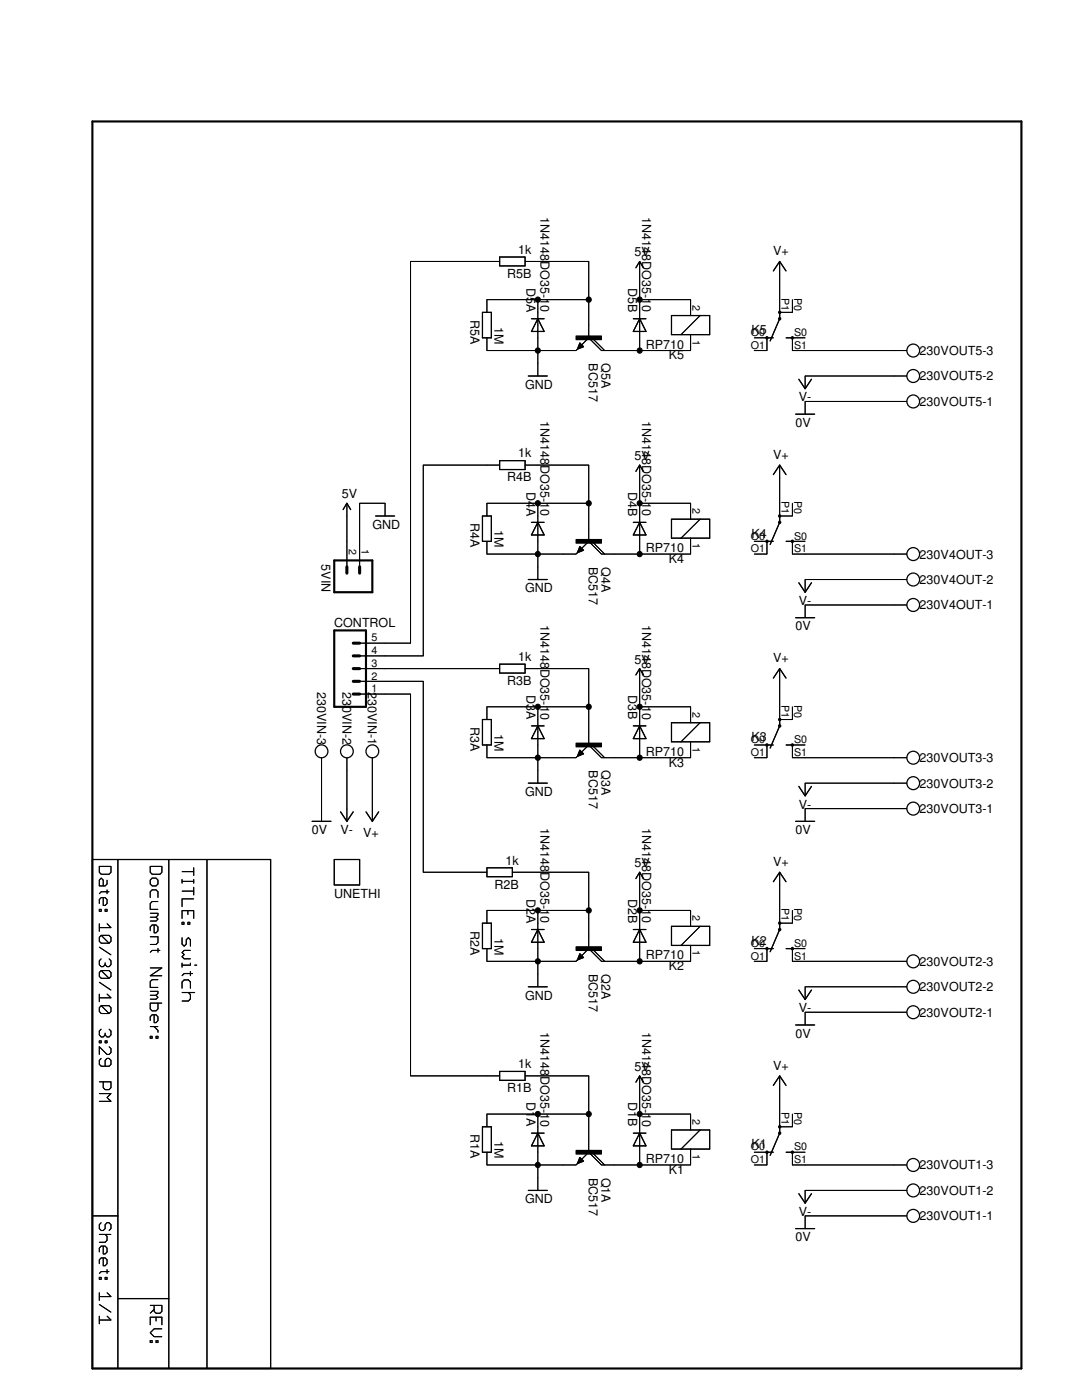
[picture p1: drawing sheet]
<svg xmlns="http://www.w3.org/2000/svg" width="216mm" height="279mm" viewBox="0 0 216 279" stroke-linecap="round" stroke-linejoin="round" font-family="sans-serif">
<g fill="#000">
<path d="M99.7 51.3v1.8zM104.8 51.3v1.8zM127.6 52.2l-.7 1.2zM127.6 52.2l.8 1.2zM155.6 52.2l-1.3 1.9zM155.6 52.2l1.2 1.9zM96.3 62.3h1.7zM96.3 67.4h1.7zM106 63.6h1.3zM107.3 63.6l-1.3 2.5zM107.3 63.6h1.3zM107.3 63.6l1.3 2.5z"/>
<path d="M115.2 69.7l-.3 .3zM115.7 68.4l-.5 1.3zM115.4 69.5l-.2 .2zM115.4 69.5l.8-.3zM115.7 68.4l.8 .8zM115.7 68.7l-.3 .8zM115.7 68.9l.3 .3zM115.7 68.7l.5 .5zM115.2 69.7l1.3-.5zM115.4 69.5l2.1-2.1zM117.5 67.4l2.5 2.6zM118.1 67.4l2.6 2.6z"/>
<path d="M126.4 63.6h1.2zM127.6 63.6l-1.2 2.5zM127.6 63.6h1.3zM127.6 63.6l1.3 2.5zM134 66.8h1.9zM135.9 66.8h1.9zM137.8 62.3v.7zM137.8 66.8v.6zM139.7 63l-3.8 3.8zM137.8 63h1.9zM139.7 63h1.9zM153 67.4h1.3z"/>
<path d="M155.6 62.3v1.3zM155.6 63.6l-1.9 4.5zM156.8 67.4h1.3zM159.4 75.7l1.3 1.9zM161.9 75.7l-1.2 1.9zM99.7 91.9v1.8zM104.8 91.9v1.8zM127.6 92.8l-.7 1.3zM127.6 92.8l.8 1.3zM155.6 92.8l-1.3 1.9zM155.6 92.8l1.2 1.9zM69.2 113.1v1.3z"/>
<path d="M69.2 100.4l-.7 1.3zM69.2 100.4l.8 1.3zM71.8 113.1v1.3zM96.3 103h1.7zM96.3 108h1.7zM106 104.2h1.3zM107.3 104.2l-1.3 2.6zM107.3 104.2h1.3zM107.3 104.2l1.3 2.6zM115.2 110.3l-.3 .3zM115.7 109.1l-.5 1.2zM115.4 110.1l-.2 .2z"/>
<path d="M115.4 110.1l.8-.3zM115.7 109.1l.8 .7zM115.7 109.3l-.3 .8zM115.7 109.6l.3 .2zM115.7 109.3l.5 .5zM115.2 110.3l1.3-.5zM117.5 108l-2.1 2.1zM117.5 108l2.5 2.6zM118.1 108l2.6 2.6zM126.4 104.2h1.2zM127.6 104.2l-1.2 2.6zM127.6 104.2h1.3z"/>
<path d="M127.6 104.2l1.3 2.6zM134 107.4h1.9zM135.9 107.4h1.9zM137.8 103v.6zM137.8 107.4v.6zM135.9 107.4l3.8-3.8zM137.8 103.6h1.9zM139.7 103.6h1.9zM153 108h1.3zM155.6 103v1.2zM155.6 104.2l-1.9 4.5zM156.8 108h1.3z"/>
<path d="M159.4 116.3l1.3 1.9zM161.9 116.3l-1.2 1.9zM70.5 133.4h1.3zM70.5 136h1.3zM70.5 138.5h1.3zM70.5 128.4h1.3zM70.5 130.9h1.3zM99.7 132.5v1.8zM104.8 132.5v1.8zM127.6 133.4l-.7 1.3zM127.6 133.4l.8 1.3zM155.6 133.4l-1.3 1.9z"/>
<path d="M155.6 133.4l1.2 1.9zM96.3 143.6h1.7zM96.3 148.7h1.7zM106 144.9h1.3zM107.3 144.9l-1.3 2.5zM107.3 144.9h1.3zM107.3 144.9l1.3 2.5zM115.2 151l-.3 .2zM115.7 149.7l-.5 1.3zM115.4 150.7l-.2 .3zM115.4 150.7l.8-.2zM115.7 149.7l.8 .8z"/>
<path d="M115.7 149.9l-.3 .8zM115.7 150.2l.3 .3zM115.7 149.9l.5 .6zM115.2 151l1.3-.5zM115.4 150.7l2.1-2zM117.5 148.7l2.5 2.5zM118.1 148.7l2.6 2.5zM126.4 144.9h1.2zM127.6 144.9l-1.2 2.5zM127.6 144.9h1.3zM127.6 144.9l1.3 2.5zM134 148h1.9z"/>
<path d="M135.9 148h1.9zM137.8 143.6v.6zM137.8 148v.7zM139.7 144.2l-3.8 3.8zM137.8 144.2h1.9zM139.7 144.2h1.9zM153 148.7h1.3zM155.6 143.6v1.3zM155.6 144.9l-1.9 4.4zM156.8 148.7h1.3zM159.4 156.9l1.3 1.9zM161.9 156.9l-1.2 1.9z"/>
<path d="M19.8 172.9v1.2zM19.8 174.1l.4 .4zM19.8 175.6v1.2zM20.2 175.2l-.4 .4zM20.2 179.1l-.4 .4zM20.2 174.5h1.6zM20.2 175.2l.4 .4zM20.2 178l-.4 .4zM20.2 179.1h.8zM20.6 175.6v1.2zM19.8 176.8h1.2zM21 179.1l.4 .4z"/>
<path d="M21.4 175.6v.8zM21 176.8l.4-.4zM21.4 177.6v.8zM21.4 179.5v.8zM22.1 174.1l-.3 .4zM20.2 178h1.6zM22.1 172.9v1.2zM30 172.9v1.2zM30 174.1l.4 .4zM30 175.6v.8zM30 176.4l.4 .4zM30 178v1.1z"/>
<path d="M30.4 174.5h1.5zM30.4 176.8h.7zM30.4 175.2l-.4 .4zM30.4 177.6l-.4 .4zM30.4 179.9l-.4 .4zM31.1 176.8l.4-.4zM30.4 175.2h.7zM30.4 177.6h.7zM31.5 175.6v.8zM31.1 175.2l.4 .4zM31.5 178v1.1zM31.1 177.6l.4 .4z"/>
<path d="M30.4 179.9h1.1zM32.3 174.1l-.4 .4zM32.3 172.9v1.2zM36.3 175.5v.8zM36.3 179.4v1.6zM38.7 173.2v1.5zM38.7 175.5v.8zM38.7 177.1v1.5zM67.9 162l1.3 1.9zM70.5 162l-1.3 1.9zM73 162l1.3 1.9zM75.6 162l-1.3 1.9z"/>
<path d="M97.2 173.2v1.8zM102.2 173.2v1.8zM127.6 174.1l-.7 1.2zM127.6 174.1l.8 1.2zM155.6 174.1l-1.3 1.9zM155.6 174.1l1.2 1.9zM19.8 179.5v.8zM19.8 181.5v.4zM19.8 181.5h.4zM19.8 184.3v1.6zM19.8 187.1v.8zM20.2 186.7l-.4 .4z"/>
<path d="M19.8 189l2.3 1.6zM19.8 191.8v.7zM20.2 191.3l-.4 .5zM19.8 194.1v.8zM19.8 194.1l.4-.4zM19.8 196l2.3 1.6zM19.8 198.4v1.5zM20.2 181.5v.4zM19.8 181.9h.4zM20.2 186.7h1.6zM19.8 187.9l.4 .3zM20.2 186.7l1.6 1.5z"/>
<path d="M19.8 192.5l.4 .4zM20.2 193.7h1.6zM19.8 194.9l.4 .3zM20.2 193.7l1.6 1.5zM20.6 179.1v1.6zM20.2 192.9h.4zM20.6 180.7h.4zM21 181.5v.4zM21 181.5h.4zM21 192.1v.4zM21 192.5l-.4 .4zM21 180.7l.4-.4z"/>
<path d="M21.4 181.5v.4zM21 181.9h.4zM21.4 184.3l.7 .8zM21 192.5l.4 .4zM21.4 198.4l.7 .7zM21.8 186.7l.3 .4zM20.2 188.2h1.6zM21.8 191.3l.3 .5zM21.4 192.9h.4zM21.8 193.7l.3 .4zM20.2 195.2h1.6zM22.1 187.1v.8z"/>
<path d="M22.1 187.9l-.3 .3zM22.1 191.8v.7zM22.1 192.5l-.3 .4zM22.1 194.1v.8zM22.1 194.9l-.3 .3zM30 180.3v1.2zM30 181.5h1.5zM30 182.3h1.5zM30 185v.8zM30.4 184.6l-.4 .4zM30 186.9h1.5zM30 195.9v1.2z"/>
<path d="M30 197.1h1.5zM30 197.8h1.5zM30.4 184.6h.7zM30.4 189.7l-.4 .4zM30 195.9l.4-.4zM30.8 184.6v1.6zM30 183.1h1.1zM31.1 183.1l.4 .3zM30 183.8h1.1zM31.1 184.6l.4 .4zM30.8 186.2h.3zM30 188.5h1.1z"/>
<path d="M30 198.6h1.1zM31.1 198.6l.4 .4zM30 199.4h1.1zM31.5 182.3v.3zM31.5 182.6l-.4 .5zM31.5 183.4l-.4 .4zM31.5 185v.8zM31.5 185.8l-.4 .4zM31.5 186.9v1.2zM31.1 188.5l.4-.4zM31.5 189.3v.8zM30.4 195.5h1.1z"/>
<path d="M31.5 197.8v.4zM31.1 198.6l.4-.4zM31.1 199.4l.4-.4zM30.4 189.7h1.5zM30 194.7l2.3-1.5zM36.3 181.7v1.6zM36.3 184.1v.4zM36.3 184.1h.4zM36.3 187.1v1.3zM36.3 188.4l.4 .4zM36.3 190.1l.4 .4zM36.3 190.9l.4 .4z"/>
<path d="M36.3 192.2v.8zM36.3 196v1.2zM36.7 184.1v.4zM36.3 184.5h.4zM36.7 188.8l.5-.4zM36.3 190.1l.4-.4zM36.3 190.9l.4-.4zM36.7 191.3h1.3zM36.3 194.7l.4-.4zM36.3 196l.4-.4zM37.2 187.6v.8zM37.2 187.6l.4-.5z"/>
<path d="M37.5 181.7v.8zM37.5 184.1v.4zM37.5 184.1h.4zM37.6 187.1l.4 .5zM36.7 195.6h.9zM37.6 198.1l.4 .4zM36.3 199.8h1.3zM37.9 184.1v.4zM37.5 184.5h.4zM38 187.6v1.2zM36.7 189.7h1.3zM38 192.2v.4z"/>
<path d="M36.3 192.6h1.7zM38 193.9v.8zM38 196v1.2zM37.6 195.6l.4 .4zM38 198.5v.8zM38 199.3l-.4 .5zM36.7 194.3h1.7zM38.7 181.7v1.6zM38.8 192.6h.5zM96.3 184.2h1.7zM96.3 189.3h1.7zM106 185.5h1.3z"/>
<path d="M107.3 185.5l-1.3 2.5zM107.3 185.5h1.3zM107.3 185.5l1.3 2.5zM115.2 191.6l-.3 .3zM115.7 190.3l-.5 1.3zM115.4 191.3l-.2 .3zM115.4 191.3l.8-.2zM115.7 190.3l.8 .8zM115.7 190.6l-.3 .7zM115.7 190.8l.3 .3zM115.7 190.6l.5 .5zM115.2 191.6l1.3-.5z"/>
<path d="M115.4 191.3l2.1-2zM117.5 189.3l2.5 2.6zM118.1 189.3l2.6 2.6zM126.4 185.5h1.2zM127.6 185.5l-1.2 2.5zM127.6 185.5h1.3zM127.6 185.5l1.3 2.5zM134 188.7h1.9zM135.9 188.7h1.9zM137.8 184.2v.7zM137.8 188.7v.6zM139.7 184.9l-3.8 3.8z"/>
<path d="M137.8 184.9h1.9zM139.7 184.9h1.9zM153 189.3h1.3zM155.6 184.2v1.3zM155.6 185.5l-1.9 4.5zM156.8 189.3h1.3zM159.4 197.6l1.3 1.9zM161.9 197.6l-1.2 1.9zM19.8 201.1v.8zM20.2 200.7l-.4 .4zM19.8 205.8v.7zM19.8 205.8l.4-.4z"/>
<path d="M19.8 207.7v.4zM19.8 207.7h.4zM19.8 208.9v1.5zM19.8 208.9l1.6 1.5zM19.8 211.6v.8zM19.8 212.4l.4 .4zM20.2 200.7h1.6zM19.8 201.9l.4 .4zM20.2 200.7l1.6 1.6zM19.8 206.5l.4 .4zM20.2 207.7v.4zM19.8 208.1h.4z"/>
<path d="M20.2 211.2l-.4 .4zM20.2 212.8h1.6zM20.2 206.9h.4zM20.6 215.9v1.2zM21 206.2v.3zM21 206.5l-.4 .4zM21 207.7v.4zM21 207.7h.4zM21 211.6v1.2zM20.6 217.1l.4 .4zM21 206.5l.4 .4zM21.4 207.7v.4z"/>
<path d="M21 208.1h.4zM21.4 210.4h.4zM21.4 211.2l-.4 .4zM21.4 219l.7 .8zM21.8 200.7l.3 .4zM20.2 202.3h1.6zM21.8 205.4l.3 .4zM21.4 206.9h.4zM22.1 210.1l-.3 .3zM21.8 212.8l.3-.4zM21.4 211.2h.4zM21 217.5h.8z"/>
<path d="M22.1 201.1v.8zM22.1 201.9l-.3 .4zM22.1 205.8v.7zM22.1 206.5l-.3 .4zM22.1 209.3v.8zM21.8 208.9l.3 .4zM22.1 211.6v.8zM21.8 211.2l.3 .4zM22.1 215.9v1.2zM22.1 217.1l-.3 .4zM22.1 218.3l-.7 .7zM30 200.2v1.2z"/>
<path d="M30 201.4l.4 .3zM30 202.9v.8zM30.4 202.5l-.4 .4zM30 204.9h1.5zM30 206.8v.4zM30 206.8h.4zM30.4 201.7h.7zM30.4 202.5h.7zM30.4 206.8v.4zM30 207.2h.4zM30.8 202.5v1.6zM30.8 204.9l.7 .8z"/>
<path d="M31.1 201.7l.4-.3zM31.1 202.5l.4 .4zM30.8 204.1h.3zM31.1 206.8v.4zM31.1 206.8h.4zM31.5 200.2v1.2zM31.5 202.9v.8zM31.5 203.7l-.4 .4zM31.5 205.7v.3zM31.5 206.8v.4zM31.1 207.2h.4zM99.7 213.8v1.8z"/>
<path d="M104.8 213.8v1.8zM127.6 214.7l-.7 1.3zM127.6 214.7l.8 1.3zM155.6 214.7l-1.3 1.9zM155.6 214.7l1.2 1.9zM96.3 224.9h1.7zM96.3 230h1.7zM106 226.1h1.3zM107.3 226.1l-1.3 2.6zM107.3 226.1h1.3zM107.3 226.1l1.3 2.6zM115.2 232.2l-.3 .3z"/>
<path d="M115.7 231l-.5 1.2zM115.4 232l-.2 .2zM115.4 232l.8-.3zM115.7 231l.8 .7zM115.7 231.2l-.3 .8zM115.7 231.5l.3 .2zM115.7 231.2l.5 .5zM115.2 232.2l1.3-.5zM115.4 232l2.1-2zM117.5 230l2.5 2.5zM118.1 230l2.6 2.5zM126.4 226.1h1.2z"/>
<path d="M127.6 226.1l-1.2 2.6zM127.6 226.1h1.3zM127.6 226.1l1.3 2.6zM134 229.3h1.9zM135.9 229.3h1.9zM137.8 224.9v.6zM137.8 229.3v.7zM139.7 225.5l-3.8 3.8zM137.8 225.5h1.9zM139.7 225.5h1.9zM153 230h1.3zM155.6 224.9v1.2z"/>
<path d="M155.6 226.1l-1.9 4.5zM156.8 230h1.3zM159.4 238.2l1.3 1.9zM19.8 244.4v.8zM20.2 244l-.4 .4zM19.8 249.1v.8zM20.2 248.7l-.4 .4zM19.8 251.4v.8zM19.8 251.4l.4-.4zM19.8 254.9v.4zM19.8 254.9h.4zM19.8 258v1.5z"/>
<path d="M19.8 245.2l.4 .4zM20.2 248.7h.8zM20.2 251h.8zM20.2 253.8l-.4 .3zM20.2 254.9v.4zM19.8 255.3h.4zM20.2 245.6h.4zM20.6 248.7v1.6zM20.6 251v1.6zM21 244.4v.8zM20.6 245.6l.4-.4zM21 246.4l.4 .3z"/>
<path d="M19.8 247.9h1.2zM21 248.7l.4 .4zM20.6 250.3h.4zM21 251l.4 .4zM20.6 252.6h.4zM21 254.9v.4zM21 254.9h.4zM21.4 244l-.4 .4zM21.4 246.7v.8zM21.4 247.5l-.4 .4zM21.4 249.1v.8zM21 250.3l.4-.4z"/>
<path d="M21.4 251.4v.8zM21.4 252.2l-.4 .4zM21.4 253.4v.7zM21.4 254.9v.4zM21 255.3h.4zM21.4 258l.7 .8zM21.8 245.6l.3-.4zM21.4 244h.4zM20.2 253.8h1.6zM22.1 244.4v.8zM21.8 244l.3 .4zM161.9 238.2l-1.2 1.9z"/>
<path d="M19.8 260.3l2.3 1.6zM19.8 262.7v1.5zM21.4 262.7l.7 .7zM30 262.9v1.5zM30 266l.8 .8zM30 267.5v.4zM30 267.5h.4zM30.4 267.5v.4zM30 267.9h.4zM30.8 260.5v1.2zM30 262.1l.8-.8zM30 266l.8-.8z"/>
<path d="M30.8 266.8h1.5zM30.8 261.7l.3 .4zM31.1 262.9v.8zM31.1 267.5v.4zM31.1 267.5h.4zM31.5 267.5v.4zM31.1 267.9h.4zM31.1 262.1h.8zM32.3 260.5v1.2zM31.9 262.1l.4-.4zM32.3 262.9v1.5zM30.8 265.2h1.5z"/>
<path d="M114.9 67h5.1v.8h-5.1z" fill-rule="evenodd"/>
<path d="M114.9 107.7h5.1v.7h-5.1z" fill-rule="evenodd"/>
<path d="M114.9 148.3h5.1v.8h-5.1z" fill-rule="evenodd"/>
<path d="M114.9 188.9h5.1v.8h-5.1z" fill-rule="evenodd"/>
<path d="M114.9 229.6h5.1v.7h-5.1z" fill-rule="evenodd"/>
<circle cx="107.3" cy="59.8" r=".52"/>
<circle cx="117.5" cy="59.8" r=".52"/>
<circle cx="127.6" cy="59.8" r=".52"/>
<circle cx="107.3" cy="70" r=".52"/>
<circle cx="127.6" cy="70" r=".52"/>
<circle cx="107.3" cy="110.6" r=".52"/>
<circle cx="107.3" cy="100.4" r=".52"/>
<circle cx="117.5" cy="100.4" r=".52"/>
<circle cx="127.6" cy="110.6" r=".52"/>
<circle cx="127.6" cy="100.4" r=".52"/>
<circle cx="107.3" cy="141.1" r=".52"/>
<circle cx="107.3" cy="151.2" r=".52"/>
<circle cx="117.5" cy="141.1" r=".52"/>
<circle cx="127.6" cy="141.1" r=".52"/>
<circle cx="127.6" cy="151.2" r=".52"/>
<circle cx="107.3" cy="181.7" r=".52"/>
<circle cx="107.3" cy="191.9" r=".52"/>
<circle cx="117.5" cy="181.7" r=".52"/>
<circle cx="127.6" cy="181.7" r=".52"/>
<circle cx="127.6" cy="191.9" r=".52"/>
<circle cx="107.3" cy="222.3" r=".52"/>
<circle cx="107.3" cy="232.5" r=".52"/>
<circle cx="117.5" cy="222.3" r=".52"/>
<circle cx="127.6" cy="222.3" r=".52"/>
<circle cx="127.6" cy="232.5" r=".52"/>
</g>
<g fill="none" stroke="#000" stroke-width=".25">
<path d="M99.7 51.3h5.1v1.8h-5.1zM126.9 53.4l.7-1.2 .8 1.2M154.3 54.1l1.3-1.9 1.2 1.9M96.3 62.3h1.7v5.1h-1.7zM105.4 75h3.8M106 63.6h2.6M107.3 63.6l1.3 2.5h-2.6zM115.7 68.7l.5 .5-.8 .3zM115.7 68.9l.3 .3M126.4 63.6h2.5M127.6 63.6l1.3 2.5h-2.5zM134 63h7.6v3.8h-7.6z"/>
<path d="M153 67.4h1.3M155.6 62.3v1.3l-1.9 4.5M156.8 67.4h1.3M159.4 75.7l1.3 1.9 1.2-1.9M99.7 91.9h5.1v1.8h-5.1zM126.9 94.1l.7-1.3 .8 1.3M154.3 94.7l1.3-1.9 1.2 1.9M158.8 82.7h3.8M68.5 101.7l.7-1.3 .8 1.3M74.9 103h3.8M96.3 103h1.7v5h-1.7zM105.4 115.7h3.8"/>
<path d="M106 104.2h2.6M107.3 104.2l1.3 2.6h-2.6zM115.7 109.3l.5 .5-.8 .3zM115.7 109.6l.3 .2M126.4 104.2h2.5M127.6 104.2l1.3 2.6h-2.5zM134 103.6h7.6v3.8h-7.6zM153 108h1.3M155.6 103v1.2l-1.9 4.5M156.8 108h1.3M159.4 116.3l1.3 1.9 1.2-1.9M99.7 132.5h5.1v1.8h-5.1z"/>
<path d="M126.9 134.7l.7-1.3 .8 1.3M154.3 135.3l1.3-1.9 1.2 1.9M158.8 123.3h3.8M96.3 143.6h1.7v5.1h-1.7zM105.4 156.3h3.8M106 144.9h2.6M107.3 144.9l1.3 2.5h-2.6zM115.7 149.9l.5 .6-.8 .2zM115.7 150.2l.3 .3M126.4 144.9h2.5M127.6 144.9l1.3 2.5h-2.5zM134 144.2h7.6v3.8h-7.6z"/>
<path d="M153 148.7h1.3M155.6 143.6v1.3l-1.9 4.4M156.8 148.7h1.3M159.4 156.9l1.3 1.9 1.2-1.9M18.4 171.5h35.6v101.6h-35.6zM23.5 171.5v101.6M33.7 171.5v101.6M41.3 171.5v101.6M62.3 163.9h3.8M66.7 171.5h5.1v5.1h-5.1zM67.9 162l1.3 1.9 1.3-1.9M73 162l1.3 1.9 1.3-1.9"/>
<path d="M97.2 173.2h5v1.8h-5zM126.9 175.3l.7-1.2 .8 1.2M154.3 176l1.3-1.9 1.2 1.9M158.8 163.9h3.8M96.3 184.2h1.7v5.1h-1.7zM105.4 196.9h3.8M106 185.5h2.6M107.3 185.5l1.3 2.5h-2.6zM115.7 190.6l.5 .5-.8 .2zM115.7 190.8l.3 .3M126.4 185.5h2.5M127.6 185.5l1.3 2.5h-2.5z"/>
<path d="M134 184.9h7.6v3.8h-7.6zM153 189.3h1.3M155.6 184.2v1.3l-1.9 4.5M156.8 189.3h1.3M159.4 197.6l1.3 1.9 1.2-1.9M99.7 213.8h5.1v1.8h-5.1zM126.9 216l.7-1.3 .8 1.3M154.3 216.6l1.3-1.9 1.2 1.9M158.8 204.6h3.8M96.3 224.9h1.7v5.1h-1.7zM105.4 237.6h3.8M106 226.1h2.6"/>
<path d="M107.3 226.1l1.3 2.6h-2.6zM115.7 231.2l.5 .5-.8 .3zM115.7 231.5l.3 .2M126.4 226.1h2.5M127.6 226.1l1.3 2.6h-2.5zM134 225.5h7.6v3.8h-7.6zM153 230h1.3M155.6 224.9v1.2l-1.9 4.5M156.8 230h1.3M159.4 238.2l1.3 1.9 1.2-1.9M18.4 242.7h5.1M23.5 259.2h10.2"/>
<path d="M158.8 245.2h3.8"/>
<circle cx="182.2" cy="75" r="1.28"/>
<circle cx="182.2" cy="70" r="1.28"/>
<circle cx="182.2" cy="80.1" r="1.28"/>
<circle cx="182.2" cy="115.7" r="1.28"/>
<circle cx="182.2" cy="110.6" r="1.28"/>
<circle cx="182.2" cy="120.7" r="1.28"/>
<circle cx="64.2" cy="149.9" r="1.28"/>
<circle cx="69.2" cy="149.9" r="1.28"/>
<circle cx="74.3" cy="149.9" r="1.28"/>
<circle cx="182.2" cy="156.3" r="1.28"/>
<circle cx="182.2" cy="151.2" r="1.28"/>
<circle cx="182.2" cy="161.4" r="1.28"/>
<circle cx="182.2" cy="191.9" r="1.28"/>
<circle cx="182.2" cy="196.9" r="1.28"/>
<circle cx="182.2" cy="202" r="1.28"/>
<circle cx="182.2" cy="237.6" r="1.28"/>
<circle cx="182.2" cy="232.5" r="1.28"/>
<circle cx="182.2" cy="242.7" r="1.28"/>
</g>
<g fill="none" stroke="#000" stroke-width=".2">
<path d="M18.4 24.2h185.4v248.9h-185.4zM99.7 51.3h5.1M99.7 53.1h5.1M99.7 52.2h-17.8v76.2h-10.1M104.8 52.2h12.7v15.2M107.3 59.8v15.2M117.5 59.8h-20.3v2.5M127.6 59.8h10.2v3.2h-3.8v3.8M127.6 52.2v17.8M155.6 52.2v10.1h2.5v-2.5M96.3 62.3v5.1M97.2 67.4v2.6h17.7l2.6-2.6"/>
<path d="M98 62.3v5.1M105.4 75h3.8M106 66.1h2.6M114.9 67h5.1v.8h-5.1zM115.7 68.4l.8 .8-1.3 .5zM118.1 67.4l2.6 2.6M126.4 66.1h2.5M139.7 63l-3.8 3.8M141.6 63v3.8h-3.8v3.2h-17.8l-2.5-2.6M150.5 67.4h2.5v2.6h-2.5M160.7 67.4h-2.6v2.6h22.9M181 75h-20.3v2.6"/>
<path d="M99.7 91.9h5.1M99.7 93.7h5.1M99.7 92.8h-15.2v38.1h-12.7M104.8 92.8h12.7v15.2M127.6 92.8v17.8M155.6 92.8v10.2h2.5v-2.6M158.8 82.7h3.8M181 80.1h-20.3v2.6M66.7 111.8h7.6v6.4h-7.6zM69.2 100.4v12.7M74.9 103h3.8M76.8 103v-2.6h-5v12.7"/>
<path d="M96.3 103v5M97.2 108v2.6h17.7l2.6-2.6M98 103v5M105.4 115.7h3.8M106 106.8h2.6M107.3 100.4v15.3M114.9 107.7h5.1v.7h-5.1zM115.7 109.1l.8 .7-1.3 .5zM117.5 100.4h-20.3v2.6M118.1 108l2.6 2.6M126.4 106.8h2.5M127.6 100.4h10.2v3.2h-3.8v3.8"/>
<path d="M139.7 103.6l-3.8 3.8M141.6 103.6v3.8h-3.8v3.2h-17.8l-2.5-2.6M150.5 108h2.5v2.6h-2.5M160.7 108h-2.6v2.6h22.9M181 115.7h-20.3v2.5M66.7 125.8h6.3v15.3h-6.3zM71.8 138.5h10.1v76.2h17.8M71.8 136h12.7v38.1h12.7M71.8 133.4h27.9M99.7 132.5h5.1M99.7 134.3h5.1M104.8 133.4h12.7v15.3"/>
<path d="M127.6 133.4v17.8M155.6 133.4v10.2h2.5v-2.5M158.8 123.3h3.8M181 120.7h-20.3v2.6M64.2 151.2v12.7M69.2 151.2v12.7M74.3 151.2v12.7M96.3 143.6v5.1M97.2 148.7v2.5h17.7l2.6-2.5M98 143.6v5.1M105.4 156.3h3.8M106 147.4h2.6"/>
<path d="M107.3 141.1v15.2M114.9 148.3h5.1v.8h-5.1zM115.7 149.7l.8 .8-1.3 .5zM117.5 141.1h-20.3v2.5M118.1 148.7l2.6 2.5M126.4 147.4h2.5M127.6 141.1h10.2v3.1h-3.8v3.8M139.7 144.2l-3.8 3.8M141.6 144.2v3.8h-3.8v3.2h-17.8l-2.5-2.5M150.5 148.7h2.5v2.5h-2.5M160.7 148.7h-2.6v2.5h22.9M181 156.3h-20.3v2.5"/>
<path d="M18.4 171.5h35.6v101.6M19.8 172.9h2.3M23.5 171.5v101.6M30 172.9h2.3M33.7 171.5v101.6M36.3 173.9h2.4M36.3 175.9h2.4M36.3 177.8h2.4M36.3 179.4h2.4M41.3 171.5v101.6M62.3 163.9h3.8M66.7 171.5h5.1v5.1h-5.1z"/>
<path d="M97.2 173.2h5M97.2 175h5M102.2 174.1h15.3v15.2M127.6 174.1v17.8M155.6 174.1v10.1h2.5v-2.5M158.8 163.9h3.8M181 161.4h-20.3v2.5M19.8 185.1h2.3M19.8 199.1h2.3M30 193.2h2.3M30 194.7h2.3M36.3 181.7h2.4"/>
<path d="M36.3 198.1h2.5M96.3 184.2v5.1M97.2 189.3v2.6h17.7l2.6-2.6M98 184.2v5.1M105.4 196.9h3.8M106 188h2.6M107.3 181.7v15.2M114.9 188.9h5.1v.8h-5.1zM115.7 190.3l.8 .8-1.3 .5zM117.5 181.7h-20.3v2.5M118.1 189.3l2.6 2.6M126.4 188h2.5"/>
<path d="M127.6 181.7h10.2v3.2h-3.8v3.8M139.7 184.9l-3.8 3.8M141.6 184.9v3.8h-3.8v3.2h-17.8l-2.5-2.6M150.5 189.3h2.5v2.6h-2.5M160.7 189.3h-2.6v2.6h22.9M181 196.9h-20.3v2.6M19.8 215.9h2.3M19.8 218.3h2.3M19.8 219.8h2.3M30 200.2h2.3M99.7 213.8h5.1M99.7 215.6h5.1"/>
<path d="M104.8 214.7h12.7v15.3M127.6 214.7v17.8M155.6 214.7v10.2h2.5v-2.6M158.8 204.6h3.8M181 202h-20.3v2.6M96.3 224.9v5.1M97.2 230v2.5h17.7l2.6-2.5M98 224.9v5.1M105.4 237.6h3.8M106 228.7h2.6M107.3 222.3v15.3M114.9 229.6h5.1v.7h-5.1z"/>
<path d="M115.7 231l.8 .7-1.3 .5zM117.5 222.3h-20.3v2.6M118.1 230l2.6 2.5M126.4 228.7h2.5M127.6 222.3h10.2v3.2h-3.8v3.8M139.7 225.5l-3.8 3.8M141.6 225.5v3.8h-3.8v3.2h-17.8l-2.5-2.5M150.5 230h2.5v2.5h-2.5M160.7 230h-2.6v2.5h22.9M181 237.6h-20.3v2.5M18.4 242.7h5.1M19.8 246.4h2.3"/>
<path d="M19.8 258.8h2.3M23.5 259.2h10.2M158.8 245.2h3.8M181 242.7h-20.3v2.5M19.8 263.4h2.3M30 260.5h2.3M30 262.9h2.3"/>
<circle cx="107.3" cy="59.8" r=".52"/>
<circle cx="117.5" cy="59.8" r=".52"/>
<circle cx="127.6" cy="59.8" r=".52"/>
<circle cx="107.3" cy="70" r=".52"/>
<circle cx="127.6" cy="70" r=".52"/>
<circle cx="107.3" cy="110.6" r=".52"/>
<circle cx="107.3" cy="100.4" r=".52"/>
<circle cx="117.5" cy="100.4" r=".52"/>
<circle cx="127.6" cy="110.6" r=".52"/>
<circle cx="127.6" cy="100.4" r=".52"/>
<circle cx="107.3" cy="141.1" r=".52"/>
<circle cx="107.3" cy="151.2" r=".52"/>
<circle cx="117.5" cy="141.1" r=".52"/>
<circle cx="127.6" cy="141.1" r=".52"/>
<circle cx="127.6" cy="151.2" r=".52"/>
<circle cx="107.3" cy="181.7" r=".52"/>
<circle cx="107.3" cy="191.9" r=".52"/>
<circle cx="117.5" cy="181.7" r=".52"/>
<circle cx="127.6" cy="181.7" r=".52"/>
<circle cx="127.6" cy="191.9" r=".52"/>
<circle cx="107.3" cy="222.3" r=".52"/>
<circle cx="107.3" cy="232.5" r=".52"/>
<circle cx="117.5" cy="222.3" r=".52"/>
<circle cx="127.6" cy="222.3" r=".52"/>
<circle cx="127.6" cy="232.5" r=".52"/>
</g>
<g fill="none" stroke="#000" stroke-width=".42">
<path d="M18.4 24.2h185.4v248.9h-185.4zM152.9 67.3h.2v.2h-.2zM155.5 62.2h.2v.2h-.2zM155.5 63.5h.2v.2h-.2zM158 67.3h.2v.2h-.2zM66.7 111.8h7.6v6.4h-7.6zM152.9 107.9h.2v.2h-.2zM155.5 102.9h.2v.2h-.2zM155.5 104.1h.2v.3h-.2zM158 107.9h.2v.2h-.2zM66.7 125.8h6.3v15.3h-6.3zM152.9 148.6h.2v.2h-.2z"/>
<path d="M155.5 143.5h.2v.2h-.2zM155.5 144.8h.2v.2h-.2zM158 148.6h.2v.2h-.2zM152.9 189.2h.2v.2h-.2zM155.5 184.1h.2v.2h-.2zM155.5 185.4h.2v.2h-.2zM158 189.2h.2v.2h-.2zM152.9 229.9h.2v.2h-.2zM155.5 224.8h.2v.2h-.2zM155.5 226h.2v.3h-.2zM158 229.9h.2v.2h-.2z"/>
</g>
<path d="M69.2 113.1v1.3M71.8 113.1v1.3M70.5 133.4h1.3M70.5 136h1.3M70.5 138.5h1.3M70.5 128.4h1.3M70.5 130.9h1.3" fill="none" stroke="#000" stroke-width=".61"/>
<g fill="none" stroke="#000" stroke-width=".21">
<path d="M19.8 172.9h2.3v1.2l-.3 .4h-1.6l-.4-.4zM20.6 179.1v1.6h.4l.4-.4v-.8l-.4-.4h-.8l-.4 .4v.8M21.4 175.6v.8l-.4 .4h-1.2v-1.2l.4-.4 .4 .4v1.2M21.4 177.6v.8M21.8 178h-1.6l-.4 .4M30 172.9h2.3v1.2l-.4 .4h-1.5l-.4-.4zM30 179.1v-1.1l.4-.4h.7l.4 .4v1.1M30.4 175.2h.7l.4 .4v.8l-.4 .4h-.7l-.4-.4v-.8zM31.5 179.9h-1.1l-.4 .4v1.2h1.5M36.3 173.9h2.4M36.3 175.5v.8M36.3 175.9h2.4"/>
<path d="M36.3 177.8h2.4M38.7 173.2v1.5M38.7 175.5v.8M38.7 177.1v1.5M38.7 179.4h-2.4v1.6M19.8 181.5h.4v.4h-.4zM19.8 184.3v1.6M19.8 198.4v1.5M19.8 189l2.3 1.6M19.8 196l2.3 1.6M20.2 186.7l-.4 .4v.8l.4 .3h1.6M20.2 191.3l-.4 .5v.7l.4 .4h.4l.4-.4"/>
<path d="M20.2 193.7l-.4 .4v.8l.4 .3h1.6M20.2 186.7h1.6l.3 .4v.8l-.3 .3M20.2 193.7h1.6l.3 .4v.8l-.3 .3M20.2 186.7l1.6 1.5M20.2 193.7l1.6 1.5M21 181.5h.4v.4h-.4zM21 192.1v.4M21.4 184.3l.7 .8h-2.3M21.4 198.4l.7 .7h-2.3M21.8 191.3l.3 .5v.7l-.3 .4h-.4l-.4-.4M30 182.3h1.5v.3l-.4 .5M30 186.9h1.5v1.2l-.4 .4h-1.1"/>
<path d="M30 197.8h1.5v.4l-.4 .4M30 183.1h1.1M30 193.2h2.3l-2.3 1.5h2.3M30 198.6h1.1M30.8 184.6v1.6h.3l.4-.4v-.8l-.4-.4h-.7l-.4 .4v.8M31.1 183.1l.4 .3-.4 .4h-1.1M31.1 198.6l.4 .4-.4 .4h-1.1M31.5 195.5h-1.1l-.4 .4v1.2h1.5M31.5 189.3v.8M31.9 189.7h-1.5l-.4 .4M36.3 183.3v-1.6h2.4v1.6M36.3 184.1h.4v.4h-.4z"/>
<path d="M37.5 181.7v.8M37.5 184.1h.4v.4h-.4zM19.8 207.7h.4v.4h-.4zM19.8 215.9h2.3v1.2l-.3 .4h-.8l-.4-.4v-1.2M19.8 218.3h2.3l-.7 .7 .7 .8h-2.3M20.2 200.7l-.4 .4v.8l.4 .4h1.6M20.2 205.4l-.4 .4v.7l.4 .4h.4l.4-.4M20.2 211.2l-.4 .4v.8l.4 .4h1.6l.3-.4v-.8l-.3-.4h-.4l-.4 .4v1.2M20.2 200.7h1.6l.3 .4v.8l-.3 .4M20.2 200.7l1.6 1.6M21 207.7h.4v.4h-.4zM21 206.2v.3"/>
<path d="M21.8 208.9l.3 .4v.8l-.3 .3h-.4l-1.6-1.5v1.5M21.8 205.4l.3 .4v.7l-.3 .4h-.4l-.4-.4M30 206.8h.4v.4h-.4zM30 204.9h1.5M30.8 202.5v1.6h.3l.4-.4v-.8l-.4-.4h-.7l-.4 .4v.8M30.8 204.9l.7 .8v.3M31.1 206.8h.4v.4h-.4zM31.5 200.2v1.2l-.4 .3h-.7l-.4-.3v-1.2h2.3M19.8 254.9h.4v.4h-.4zM19.8 258v1.5M19.8 246.4h2.3M20.2 244l-.4 .4v.8l.4 .4h.4l.4-.4v-.8l.4-.4h.4l.3 .4v.8l-.3 .4"/>
<path d="M20.6 248.7v1.6h.4l.4-.4v-.8l-.4-.4h-.8l-.4 .4v.8M20.6 251v1.6h.4l.4-.4v-.8l-.4-.4h-.8l-.4 .4v.8M21 246.4l.4 .3v.8l-.4 .4h-1.2M21 254.9h.4v.4h-.4zM21.4 253.4v.7M21.4 258l.7 .8h-2.3M21.8 253.8h-1.6l-.4 .3M19.8 262.7v1.5M19.8 260.3l2.3 1.6M21.4 262.7l.7 .7h-2.3M30 260.5h2.3v1.2l-.4 .4h-.8l-.3-.4v-1.2M30 264.4v-1.5h2.3v1.5"/>
<path d="M30 267.5h.4v.4h-.4zM30.8 261.3l-.8 .8M31.1 262.9v.8M31.1 267.5h.4v.4h-.4zM32.3 265.2h-1.5l-.8 .8 .8 .8h1.5"/>
</g>
<path d="M36.3 187.1v1.3l.4 .4 .5-.4v-.8l.4-.5 .4 .5v1.2M36.3 192.2v.8M36.3 197.2v-1.2l.4-.4h.9l.4 .4v1.2M36.3 198.1h2.5M37.6 198.1l.4 .4v.8l-.4 .5h-1.3M38 192.2v.4h-1.7M38 193.9v.8M38 189.7h-1.3l-.4 .4 .4 .4-.4 .4 .4 .4h1.3M38.4 194.3h-1.7l-.4 .4M38.8 192.6h.5" fill="none" stroke="#000" stroke-width=".23"/>
<g font-size="2.5">
<text x="107.9" y="43.4" transform="rotate(90 107.9 43.4)">1N4148DO35-10</text>
<text x="128.2" y="43.4" transform="rotate(90 128.2 43.4)">1N4148DO35-10</text>
<text x="103.4" y="50.7">1k</text>
<text x="126.6" y="51.2">5V</text>
<text x="154.3" y="50.9">V+</text>
<text x="101.2" y="55.5">R5B</text>
<text x="105.1" y="57.5" transform="rotate(90 105.1 57.5)">D5A</text>
<text x="125.4" y="57.5" transform="rotate(90 125.4 57.5)">D5B</text>
<text x="93.9" y="63.8" transform="rotate(90 93.9 63.8)">R5A</text>
<text x="98.7" y="65.2" transform="rotate(90 98.7 65.2)">1M</text>
<text x="128.9" y="69.6">RP710</text>
<text x="133.5" y="71.7">K5</text>
<text x="150" y="66.7">K5</text>
<text x="183.5" y="70.8">230VOUT5-3</text>
<text x="104.8" y="77.6">GND</text>
<text x="117.5" y="72.5" transform="rotate(90 117.5 72.5)">BC517</text>
<text x="120" y="72.5" transform="rotate(90 120 72.5)">Q5A</text>
<text x="183.5" y="75.9">230VOUT5-2</text>
<text x="159.4" y="80.1">V-</text>
<text x="183.5" y="81">230VOUT5-1</text>
<text x="107.9" y="84" transform="rotate(90 107.9 84)">1N4148DO35-10</text>
<text x="128.2" y="84" transform="rotate(90 128.2 84)">1N4148DO35-10</text>
<text x="158.7" y="85.2">0V</text>
<text x="103.4" y="91.3">1k</text>
<text x="126.6" y="91.8">5V</text>
<text x="154.3" y="91.5">V+</text>
<text x="68.2" y="99.4">5V</text>
<text x="101.2" y="96.1">R4B</text>
<text x="105.1" y="98.1" transform="rotate(90 105.1 98.1)">D4A</text>
<text x="125.4" y="98.1" transform="rotate(90 125.4 98.1)">D4B</text>
<text x="74.3" y="105.5">GND</text>
<text x="93.9" y="104.4" transform="rotate(90 93.9 104.4)">R4A</text>
<text x="98.7" y="105.8" transform="rotate(90 98.7 105.8)">1M</text>
<text x="150" y="107.3">K4</text>
<text x="64.1" y="112.6" transform="rotate(90 64.1 112.6)">5VIN</text>
<text x="117.5" y="113.1" transform="rotate(90 117.5 113.1)">BC517</text>
<text x="120" y="113.1" transform="rotate(90 120 113.1)">Q4A</text>
<text x="128.9" y="110.2">RP710</text>
<text x="133.5" y="112.4">K4</text>
<text x="183.5" y="111.5">230V4OUT-3</text>
<text x="104.8" y="118.2">GND</text>
<text x="183.5" y="116.6">230V4OUT-2</text>
<text x="66.7" y="125.1">CONTROL</text>
<text x="107.9" y="124.7" transform="rotate(90 107.9 124.7)">1N4148DO35-10</text>
<text x="128.2" y="124.7" transform="rotate(90 128.2 124.7)">1N4148DO35-10</text>
<text x="158.7" y="125.8">0V</text>
<text x="159.4" y="120.7">V-</text>
<text x="183.5" y="121.6">230V4OUT-1</text>
<text x="103.4" y="131.9">1k</text>
<text x="101.2" y="136.7">R3B</text>
<text x="126.6" y="132.4">5V</text>
<text x="154.3" y="132.2">V+</text>
<text x="63.3" y="138.1" transform="rotate(90 63.3 138.1)">230VIN-3</text>
<text x="68.3" y="138.1" transform="rotate(90 68.3 138.1)">230VIN-2</text>
<text x="73.4" y="138.1" transform="rotate(90 73.4 138.1)">230VIN-1</text>
<text x="105.1" y="138.7" transform="rotate(90 105.1 138.7)">D3A</text>
<text x="125.4" y="138.7" transform="rotate(90 125.4 138.7)">D3B</text>
<text x="93.9" y="145.1" transform="rotate(90 93.9 145.1)">R3A</text>
<text x="98.7" y="146.5" transform="rotate(90 98.7 146.5)">1M</text>
<text x="150" y="147.9">K3</text>
<text x="117.5" y="153.8" transform="rotate(90 117.5 153.8)">BC517</text>
<text x="120" y="153.8" transform="rotate(90 120 153.8)">Q3A</text>
<text x="128.9" y="150.8">RP710</text>
<text x="133.5" y="153">K3</text>
<text x="183.5" y="152.1">230VOUT3-3</text>
<text x="104.8" y="158.8">GND</text>
<text x="159.4" y="161.4">V-</text>
<text x="183.5" y="157.2">230VOUT3-2</text>
<text x="62.2" y="166.5">0V</text>
<text x="68" y="166.5">V-</text>
<text x="72.4" y="167">V+</text>
<text x="107.9" y="165.3" transform="rotate(90 107.9 165.3)">1N4148DO35-10</text>
<text x="128.2" y="165.3" transform="rotate(90 128.2 165.3)">1N4148DO35-10</text>
<text x="158.7" y="166.5">0V</text>
<text x="183.5" y="162.3">230VOUT3-1</text>
<text x="100.9" y="172.6">1k</text>
<text x="126.6" y="173.1">5V</text>
<text x="154.3" y="172.8">V+</text>
<text x="66.7" y="179.2">UNETHI</text>
<text x="98.6" y="177.4">R2B</text>
<text x="105.1" y="179.4" transform="rotate(90 105.1 179.4)">D2A</text>
<text x="125.4" y="179.4" transform="rotate(90 125.4 179.4)">D2B</text>
<text x="93.9" y="185.7" transform="rotate(90 93.9 185.7)">R2A</text>
<text x="98.7" y="187.1" transform="rotate(90 98.7 187.1)">1M</text>
<text x="128.9" y="191.5">RP710</text>
<text x="150" y="188.6">K2</text>
<text x="117.5" y="194.4" transform="rotate(90 117.5 194.4)">BC517</text>
<text x="120" y="194.4" transform="rotate(90 120 194.4)">Q2A</text>
<text x="133.5" y="193.6">K2</text>
<text x="183.5" y="197.8">230VOUT2-2</text>
<text x="183.5" y="192.7">230VOUT2-3</text>
<text x="104.8" y="199.5">GND</text>
<text x="159.4" y="202">V-</text>
<text x="183.5" y="202.9">230VOUT2-1</text>
<text x="107.9" y="205.9" transform="rotate(90 107.9 205.9)">1N4148DO35-10</text>
<text x="128.2" y="205.9" transform="rotate(90 128.2 205.9)">1N4148DO35-10</text>
<text x="158.7" y="207.1">0V</text>
<text x="103.4" y="213.2">1k</text>
<text x="126.6" y="213.7">5V</text>
<text x="154.3" y="213.4">V+</text>
<text x="101.2" y="218">R1B</text>
<text x="105.1" y="220" transform="rotate(90 105.1 220)">D1A</text>
<text x="125.4" y="220" transform="rotate(90 125.4 220)">D1B</text>
<text x="93.9" y="226.4" transform="rotate(90 93.9 226.4)">R1A</text>
<text x="98.7" y="227.7" transform="rotate(90 98.7 227.7)">1M</text>
<text x="128.9" y="232.1">RP710</text>
<text x="150" y="229.2">K1</text>
<text x="183.5" y="233.4">230VOUT1-3</text>
<text x="117.5" y="235" transform="rotate(90 117.5 235)">BC517</text>
<text x="120" y="235" transform="rotate(90 120 235)">Q1A</text>
<text x="133.5" y="234.3">K1</text>
<text x="183.5" y="238.5">230VOUT1-2</text>
<text x="104.8" y="240.1">GND</text>
<text x="159.4" y="242.6">V-</text>
<text x="183.5" y="243.5">230VOUT1-1</text>
<text x="158.7" y="247.7">0V</text>
</g>
<g font-size="2.1">
<text x="155.9" y="59.4" transform="rotate(90 155.9 59.4)">P1</text>
<text x="158.5" y="59.4" transform="rotate(90 158.5 59.4)">P0</text>
<text x="138.1" y="60.8" transform="rotate(90 138.1 60.8)">2</text>
<text x="138.1" y="67.8" transform="rotate(90 138.1 67.8)">1</text>
<text x="149.8" y="69.6">O1</text>
<text x="149.8" y="67.1">O0</text>
<text x="158.5" y="69.6">S1</text>
<text x="158.5" y="67.1">S0</text>
<text x="138.1" y="101.4" transform="rotate(90 138.1 101.4)">2</text>
<text x="155.9" y="100" transform="rotate(90 155.9 100)">P1</text>
<text x="158.5" y="100" transform="rotate(90 158.5 100)">P0</text>
<text x="149.8" y="107.7">O0</text>
<text x="158.5" y="107.7">S0</text>
<text x="69.6" y="109.6" transform="rotate(90 69.6 109.6)">2</text>
<text x="72.1" y="109.6" transform="rotate(90 72.1 109.6)">1</text>
<text x="138.1" y="108.4" transform="rotate(90 138.1 108.4)">1</text>
<text x="149.8" y="110.2">O1</text>
<text x="158.5" y="110.2">S1</text>
<text x="74.1" y="130.5">4</text>
<text x="74.1" y="128">5</text>
<text x="74.1" y="135.6">2</text>
<text x="74.1" y="133.1">3</text>
<text x="74.1" y="138.2">1</text>
<text x="138.1" y="142.1" transform="rotate(90 138.1 142.1)">2</text>
<text x="155.9" y="140.6" transform="rotate(90 155.9 140.6)">P1</text>
<text x="158.5" y="140.6" transform="rotate(90 158.5 140.6)">P0</text>
<text x="138.1" y="149" transform="rotate(90 138.1 149)">1</text>
<text x="149.8" y="148.3">O0</text>
<text x="158.5" y="148.3">S0</text>
<text x="149.8" y="150.9">O1</text>
<text x="158.5" y="150.9">S1</text>
<text x="138.1" y="182.7" transform="rotate(90 138.1 182.7)">2</text>
<text x="155.9" y="181.3" transform="rotate(90 155.9 181.3)">P1</text>
<text x="158.5" y="181.3" transform="rotate(90 158.5 181.3)">P0</text>
<text x="138.1" y="189.7" transform="rotate(90 138.1 189.7)">1</text>
<text x="149.8" y="191.5">O1</text>
<text x="149.8" y="189">O0</text>
<text x="158.5" y="191.5">S1</text>
<text x="158.5" y="189">S0</text>
<text x="155.9" y="221.9" transform="rotate(90 155.9 221.9)">P1</text>
<text x="158.5" y="221.9" transform="rotate(90 158.5 221.9)">P0</text>
<text x="138.1" y="223.3" transform="rotate(90 138.1 223.3)">2</text>
<text x="138.1" y="230.3" transform="rotate(90 138.1 230.3)">1</text>
<text x="149.8" y="232.1">O1</text>
<text x="149.8" y="229.6">O0</text>
<text x="158.5" y="232.1">S1</text>
<text x="158.5" y="229.6">S0</text>
</g>
</svg>
